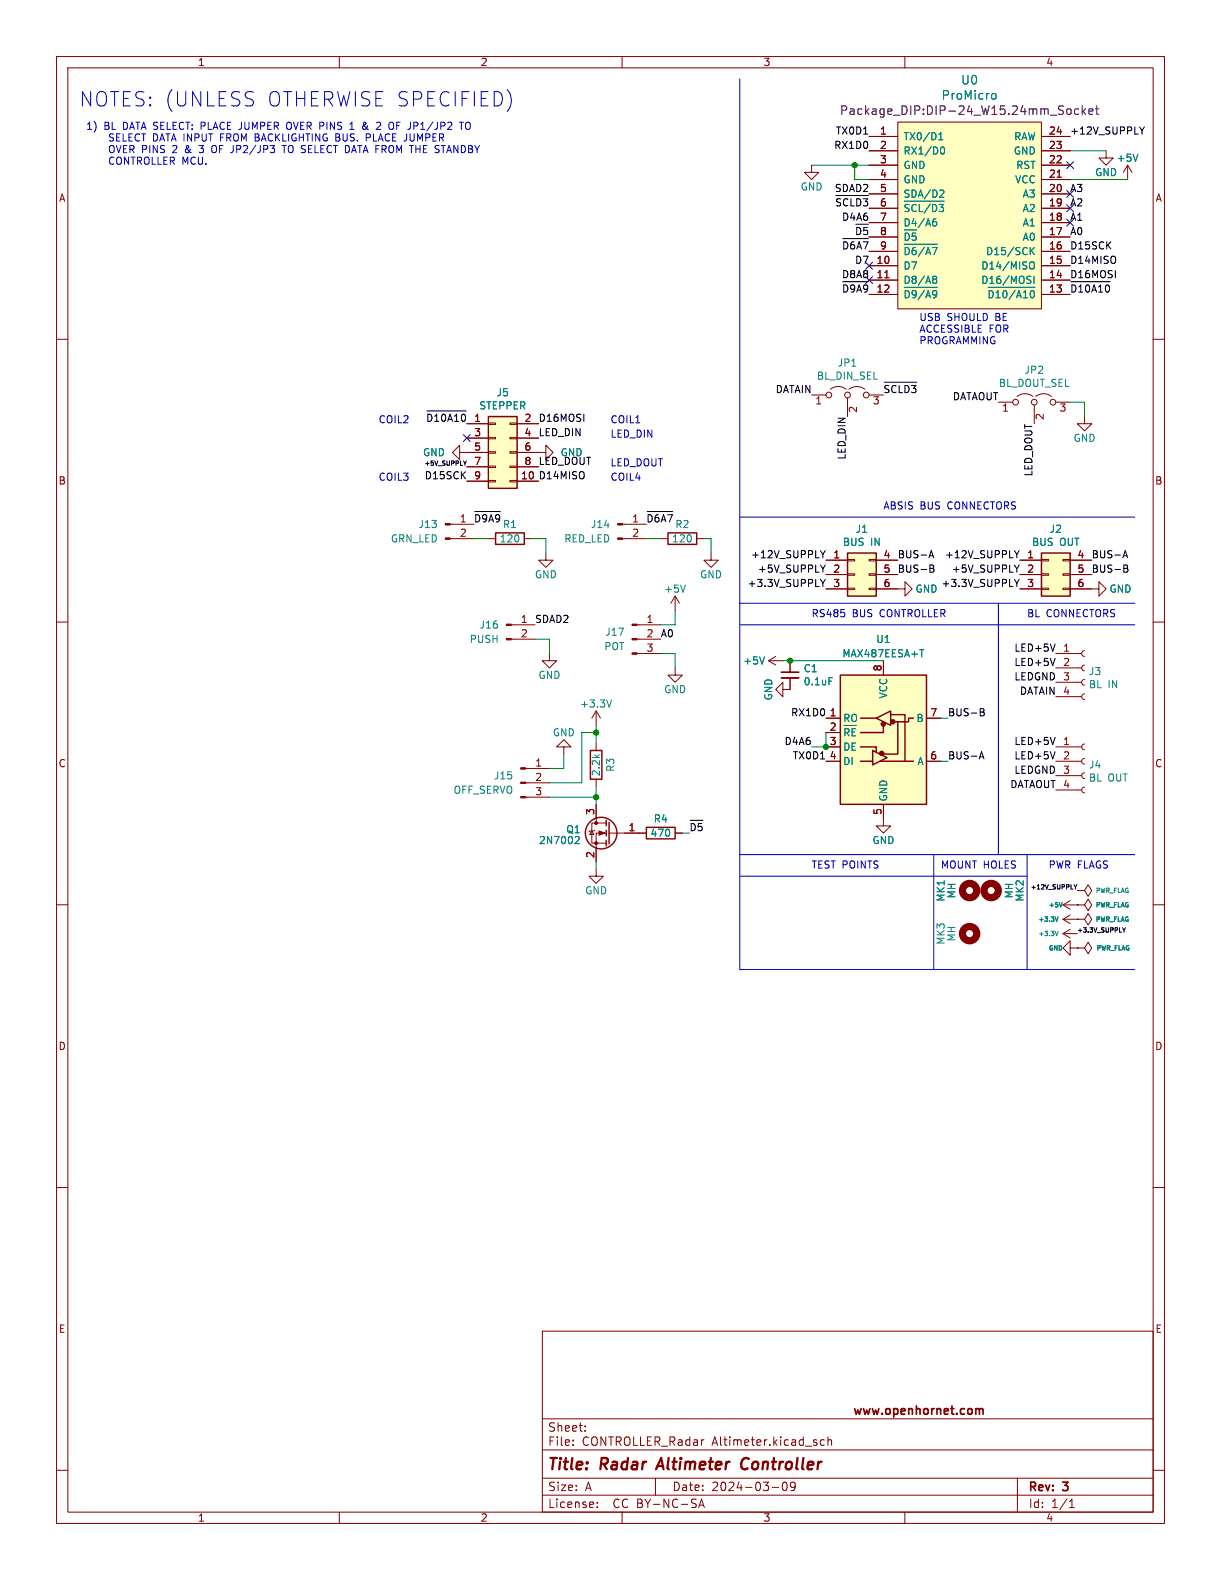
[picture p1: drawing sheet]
<svg xmlns="http://www.w3.org/2000/svg" width="216mm" height="279mm" viewBox="0 0 216 279" stroke-linecap="round" stroke-linejoin="round" font-family="sans-serif">
<g fill="none" stroke="#840000" stroke-width=".18">
<path d="M10 10h195.9v259.4h-195.9zM12 12h191.9v255.4h-191.9zM60 10v2M110 10v2M160 10v2M143.5 29.2v1.3h1.3l-1.3 1.3-1.3-1.3h1.3M153.7 24.1h5M153.7 39.4h5M153.7 36.8h5M153.7 26.7h5M153.7 34.3h5M153.7 31.8h5"/>
<path d="M153.7 29.2h5M158.7 21.6h25.4v33h-25.4zM184.1 24.1h5.1M184.1 39.4h5.1M184.1 36.8h5.1M184.1 26.7h5.1M184.1 34.3h5.1M184.1 31.8h5.1M184.1 29.2h5.1M186.9 31.3h.8M195.6 26.7v1.2h1.2l-1.2 1.3-1.3-1.3h1.3M199.4 29.2l-.8 1.3"/>
<path d="M199.4 29.2v2.6M199.4 29.2l.8 1.3M10 60h2M153.7 47h5M153.7 49.5h5M153.7 52.1h5M153.7 44.5h5M153.7 41.9h5M156.5 49.1h.7M184.1 47h5.1M184.1 49.5h5.1M184.1 52.1h5.1"/>
<path d="M184.1 44.5h5.1M184.1 41.9h5.1M203.9 60h2M82.5 74.9h3.9M82.5 77.5h3.9M86.4 79.9h1.2v.2h-1.2zM86.4 77.3h1.2v.3h-1.2zM86.4 74.8h1.2v.3h-1.2zM90.2 79.9h1.2v.2h-1.2zM90.2 77.3h1.2v.3h-1.2zM90.2 74.8h1.2v.3h-1.2zM91.4 74.9h3.8"/>
<path d="M91.4 77.5h3.8M143.5 69.9h2.5M146.8 68.8a2.26 2.26 0 0 1 2.8 0M149.9 70.4v3.3M150.1 68.8a2.26 2.26 0 0 1 2.8 0M153.7 69.9h2.5M176.5 71.1h2.6M179.8 70.1a2.26 2.26 0 0 1 2.8 0M182.9 71.6v3.3M183.1 70.1a2.26 2.26 0 0 1 2.8 0M186.7 71.1h2.5M191.8 73.7v1.2h1.2l-1.2 1.3-1.3-1.3h1.3"/>
<path d="M79.6 95.3h4.2M79.6 92.7h4.2M81.3 80v-1.3l-1.3 1.3 1.3 1.3v-1.3h5.1M82.5 85.1h3.9M82.5 82.6h3.9M86.4 85h1.2v.2h-1.2zM86.4 82.4h1.2v.3h-1.2zM86.4 95.3h1.2M90.2 85h1.2v.2h-1.2zM90.2 82.4h1.2v.3h-1.2zM91.4 80h5.1v-1.3l1.3 1.3-1.3 1.3v-1.3M91.4 85.1h3.8"/>
<path d="M91.4 82.6h3.8M92.7 95.3h1.3M96.5 97.8v1.3h1.3l-1.3 1.2-1.3-1.2h1.3M110.1 95.3h4.2M110.1 92.7h4.2M116.8 95.3h1.3M123.2 95.3h1.3M125.7 97.8v1.3h1.3l-1.3 1.2-1.2-1.2h1.2M146 99.1h3.9M149.9 98.9h1.2v.3h-1.2zM153.7 98.9h1.2v.3h-1.2zM154.9 99.1h3.8"/>
<path d="M180.3 99.1h3.8M184.1 98.9h1.3v.3h-1.3zM188 98.9h1.2v.3h-1.2zM189.2 99.1h3.8M10 110h2M90.4 113h4.2M90.4 110.5h4.2M97.2 115.6v1.2h1.2l-1.2 1.3-1.3-1.3h1.3M112.6 115.6h4.2M112.6 113h4.2M112.6 110.5h4.2M119.4 118.1v1.3h1.2l-1.2 1.3-1.3-1.3h1.3"/>
<path d="M119.4 105.4l-.8 1.3M119.4 105.4v2.6M119.4 105.4l.7 1.3M135.9 116.8l1.3 .8M135.9 116.8h2.5M137.2 116.1l-1.3 .7M139.7 119.9v2h-1.3v1.3l-1.2-1.3 1.2-1.2v1.2M139.7 116.8v2.1M146 101.6h3.9M146 104.1h3.9M149.9 104h1.2v.3h-1.2zM149.9 101.5h1.2v.2h-1.2z"/>
<path d="M153.7 104h1.2v.3h-1.2zM153.7 101.5h1.2v.2h-1.2zM154.9 104.1h5.1v-1.2l1.3 1.2-1.3 1.3v-1.3M154.9 101.6h3.8M156.2 116.8v2.6M180.3 101.6h3.8M180.3 104.1h3.8M184.1 104h1.3v.3h-1.3zM184.1 101.5h1.3v.2h-1.3zM186.7 115.6h4.6M186.7 118.1h4.6M188 104h1.2v.3h-1.2z"/>
<path d="M188 101.5h1.2v.2h-1.2zM189.2 104.1h5.1v-1.2l1.3 1.2-1.3 1.3v-1.3M189.2 101.6h3.8M191.8 117.6l-.4 .1-.1 .4 .1 .4 .4 .1M191.8 115.1l-.4 .1-.1 .4 .1 .3 .4 .2M203.9 110h2M92.9 138.4h4.3M92.9 135.9h4.3M99.7 132.1h-1.3l1.3-1.3 1.3 1.3h-1.3v1.3M105.4 125.7v2.6M105.4 131.4v1.3M105.4 137.8v1.3"/>
<path d="M105.4 125.7l-.8 1.3M105.4 125.7l.8 1.3M146 134.6h2.6M146 132.1h2.6M146 127h2.6M146 129.5h2.6M157.5 126.4h.1M163.8 134.6h2.6M163.8 127h2.6M186.7 139.7h4.6M186.7 137.2h4.6M186.7 134.6h4.6"/>
<path d="M186.7 132.1h4.6M186.7 123.2h4.6M186.7 120.7h4.6M191.8 139.2l-.4 .1-.1 .4 .1 .4 .4 .1M191.8 136.7l-.4 .1-.1 .3 .1 .4 .4 .2M191.8 134.1l-.4 .1-.1 .4 .1 .4 .4 .1M191.8 131.6l-.4 .1-.1 .4 .1 .3 .4 .2M191.8 122.7l-.4 .1-.1 .4 .1 .3 .4 .2M191.8 120.1l-.4 .2-.1 .3 .1 .4 .4 .2M10 160h2M92.9 141h4.3M104.6 146.9l.4 .7h-.7z"/>
<path d="M105.2 146.8l-.2 .1h-.7l-.2 .2M105.4 153.7v1.2h-1.3l1.3 1.3 1.3-1.3h-1.3M105.4 142.2v3.3M107.2 147.3h-1.8v5.1M107.2 145.5h-2.6v3.6h2.6M107.7 147.3h6.6M119.4 147.3h1.2M156.2 142.2v3.9h1.3l-1.3 1.2-1.3-1.2h1.3M189.2 159.3l-1.2 .7M190.5 157.5h1.3l.6-1 .6 1-.6 1-.6-1M190.5 157.5h.1M203.9 160h2"/>
<path d="M188 162.6l1.2 .7M188 162.6h2.5M188 165.1l1.2 .8M188 165.1h2.5M188 160l1.2 .8M188 160h2.5M189.2 167.6v-1.2l-1.2 1.2 1.2 1.3v-1.3h1.3M189.2 161.8l-1.2 .8M189.2 164.3l-1.2 .8M190.5 160h1.3l.6-1 .6 1-.6 1-.6-1M190.5 160h.1M190.5 162.6h1.3l.6-1.1 .6 1.1-.6 1-.6-1"/>
<path d="M190.5 162.6h.1M190.5 167.6h1.3l.6-1 .6 1-.6 1.1-.6-1.1M190.5 167.6h.1M10 210h2M203.9 210h2M95.9 235.4h108v32h-108zM10 260h2M95.9 256.4h108M95.9 250.9h108M101.3 255.5v.1M101.3 254.7v.1M103.5 253v.1"/>
<path d="M103.5 252.2v.1M145.8 254.7l-.5-.1-.3 .3v.4l.2 .2h.6M146.4 254.7l.2-.1 .4 .1v.9M146.4 254.1v1.5M203.9 260h2M60 267.4v2M95.9 264.4h108M95.9 261.4h108M105.6 266.5v.1M105.6 265.7v.1M110 267.4v2M115.9 261.4v3"/>
<path d="M123.5 266.6l.5-1.5 .5 1.5M123.7 266.2h.7M136.5 263h1.2M138.5 262.2l.2-.1a.81 .81 0 0 1 .6 .6 .81 .81 0 0 1-.3 .8l-.2 .1a.81 .81 0 0 1-.6-.6 .81 .81 0 0 1 .3-.8zM140.6 262.7l-.3 .3h-.4l-.1-.3 .1-.5 .4-.1 .2 .1a.99 .99 0 0 1-.3 1.4h-.3M160 267.4v2M179.9 261.4v6M189.1 266.6h.9M189.1 265.5l.4-.4v1.5"/>
<circle cx="146.6" cy="69.9" r=".51"/>
<circle cx="149.9" cy="69.9" r=".51"/>
<circle cx="153.2" cy="69.9" r=".51"/>
<circle cx="179.6" cy="71.1" r=".51"/>
<circle cx="182.9" cy="71.1" r=".51"/>
<circle cx="186.2" cy="71.1" r=".51"/>
</g>
<path d="M116.9 257.8l-.9 2M131.9 257.8a1.2 1.2 0 0 0-.6 1.9l.5 .1" fill="none" stroke="#840000" stroke-width=".4"/>
<path d="M138.2 118.9h3M173.3 249.2h.5v.9" fill="none" stroke="#840000" stroke-width=".3"/>
<g fill="none" stroke="#840000" stroke-width=".25">
<path d="M86.4 73.7h5v12.7h-5zM87.6 94.2h5.1v2.1h-5.1zM118.1 94.2h5.1v2.1h-5.1zM149.9 97.8h5v7.6h-5zM184.1 97.8h5.1v7.6h-5.1zM148.6 119.4h15.2v22.8h-15.2zM104.4 132.7h2v5.1h-2zM152.1 132.1h2.8v.6M152.1 134.6h2.2M152.1 127h2.8M154.3 132.7l2.5 1.3-2.5 1.3zM154.9 127l2.6-1.3v2.6z"/>
<path d="M154.9 132.7v.3M155.6 134.6h5.9M156.2 128.3v1.2h-4.1M157.5 126.4h2.5v8.2M158.7 127.6v5.8h-2.5M161.5 127h-.8v.6h-2.6M107.2 145v1.1M107.2 146.8v1M107.2 148.6v1M107.7 145.4v3.8M114.3 146.3h5.1v2h-5.1z"/>
<circle cx="106.3" cy="147.3" r="2.79"/>
</g>
<g fill="#840000" stroke="#840000" stroke-width=".18">
<path d="M105.9 146.9l1 .4-1 .4z"/>
<path d="M111.8 115.4h.8v.3h-.8z"/>
<path d="M111.8 112.9h.8v.3h-.8z"/>
<path d="M111.8 110.4h.8v.2h-.8z"/>
<path d="M89.5 112.9h.9v.3h-.9z"/>
<path d="M89.5 110.4h.9v.2h-.9z"/>
<path d="M78.7 95.1h.9v.3h-.9z"/>
<path d="M78.7 92.6h.9v.2h-.9z"/>
<path d="M109.2 95.1h.9v.3h-.9z"/>
<path d="M109.2 92.6h.9v.2h-.9z"/>
<path d="M92.1 140.8h.8v.3h-.8z"/>
<path d="M92.1 138.3h.8v.3h-.8z"/>
<path d="M92.1 135.8h.8v.2h-.8z"/>
<circle cx="105.4" cy="149.1" r=".25"/>
<circle cx="105.4" cy="145.5" r=".25"/>
</g>
<g fill="none" stroke="#008484" stroke-width=".18">
<path d="M175.5 16.6l.3-.1 .3 .3v.5l-.1 .2h-.5M159.9 35.6h7.1M160.7 36.2l-.5-.1-.2 .3M162 36.3l-.4-.2-.3 .4M162.5 36.1v1.3M164.5 36.1l-1.1 1.6M165.4 39.2l.2 .2v.3l-.1 .2-.4 .1M165.6 36.5l-.2-.3-.5-.1v1.3M166 24.7h.7M166 23.8l.4-.4v1.3M166.1 36.1h.7l-.4 .5M166.5 26h.1a.68 .68 0 0 1 .4 .6 .68 .68 0 0 1-.4 .7l-.1-.1"/>
<path d="M166.7 33.6l.2 .2-.1 .4-.7 .7h.8M201.2 27.3l-.4 1.2M159.9 50.8h5.8M159.9 43.2h5.8M160.1 43.8v1.2M160.7 41.5l-.1-.2-.5-.1v1.3M160.7 51.7l-.1-.3h-.5v1.3M161.3 51.6l.2-.2h.3l.2 .2M161.9 41.2h-.6v.6M163.5 51.3l-1.1 1.7M163.5 43.7l-1.1 1.6M163.7 52.7l.4-1.3 .4 1.3"/>
<path d="M163.7 45l.4-1.2 .4 1.2M164.8 43.8h.9l-.6 1.2M164.9 51.6l.2-.2h.3l.2 .2M165.1 48.8h.3l.2 .3-.2 .3M165.1 49.4h.3M165.4 49.4l.2 .2v.3l-.1 .2h-.4M174.7 50.8h8.3M175.6 51.7l-.2-.3h-.5v1.3M176.2 51.7l.3-.3v1.3M177.4 51.6l.2-.2 .4 .2M179.5 51.3l-1.1 1.7M179.7 52.7l.5-1.3 .4 1.3"/>
<path d="M181.1 51.7l.2-.3v1.3M182 49.5l.3 .3-.3 .3M182.1 48.8l.2 .1M182.1 46.5l.2-.2a.43 .43 0 0 1 .6 .4v.5a.43 .43 0 0 1-.3 .4 .43 .43 0 0 1-.5-.2M182.2 51.6l.3-.2 .3 .2M182.3 44.3l.6 .7M182.8 48.8v1.3M182.9 43.8l-.7 .7M121.2 103.5l-.4 1.2M135.2 116.2l-.5 1.2M146.6 119.8h.6M162.6 114.9h.7"/>
<path d="M108.1 123.8l-.4 1.2M150.1 129.1l-.2-.2h-.5v1.2M151.3 128.9h-.6v1.2M102.4 148.2v.3l-.8 .7h.8M187.8 159.6l-.2 .8M186.6 162.1l.2 .8 .3-.8M186.6 164.7l.2 .8 .3-.8"/>
</g>
<g fill="#ffffc2" stroke="#ffffc2" stroke-width=".18">
<path d="M86.4 73.7h5v12.7h-5z"/>
<path d="M158.7 21.6h25.4v33h-25.4z"/>
<path d="M149.9 97.8h5v7.6h-5z"/>
<path d="M184.1 97.8h5.1v7.6h-5.1z"/>
<path d="M148.6 119.4h15.2v22.8h-15.2z"/>
</g>
<path d="M188.9 19.2l.4 .1 .1 .2-.1 .6-.4 .1M190.7 19.3l-.4-.1-.3 .3v.4l.1 .3h.6M191.4 18.7v1.5M191.5 19.7l.5 .5M192 19.2l-.6 .6M192.5 19.7l.8-.1-.1-.3-.5-.1-.2 .2 .1 .8h.6M193.7 19.2h.6M193.9 18.7v1.3l.4 .2" fill="none" stroke="#840084" stroke-width=".18"/>
<path d="M138.2 119.9h3" fill="none" stroke="#840000" stroke-width=".33"/>
<g fill="#840000" stroke="#840000" stroke-width=".25">
<circle cx="155.9" cy="133.2" r=".36"/>
<circle cx="156.2" cy="128" r=".36"/>
<circle cx="157.9" cy="127.6" r=".36"/>
</g>
<g fill="none" stroke="#840000" stroke-width="1.3">
<circle cx="171.4" cy="157.5" r="1.27"/>
<circle cx="175.3" cy="157.5" r="1.27"/>
<circle cx="171.4" cy="165.1" r="1.27"/>
</g>
<g fill="none" stroke="#000" stroke-width=".18">
<path d="M147.8 34.6h5.7M202.4 22.4l-.5 .7M149 49.8h4.5M149 42.2h4.5M189.4 49.8h6.9M75.5 72.7h6.9M156.3 67.6h5.8M82 81.5l.2 .4M82.2 81.9v.4M82.5 81.5l-.3 .4M83.9 90.5h4.6M114.4 90.5h4.6"/>
<path d="M145.1 97.4l.4 .6M145.5 98v.6M145.9 99.9l-.4 .7M145.9 97.4l-.4 .6M164.4 98.3h.6M164.4 99.9l.6 .1 .1 .3-.2 .2M164.7 97.4l.4 1.2M179.4 97.4l.4 .6M179.8 98v.6M180.2 97.4l-.4 .6M180.2 99.9l-.4 .7M198.7 98.3h.6"/>
<path d="M198.7 99.9l.6 .1 .1 .3-.3 .2M199 97.4l.4 1.2M145.1 102.5l.4 .6M145.5 103.1v.6M145.9 102.5l-.4 .6M164.4 100.5h.5M164.9 100.5l.3 .3-.1 .3-.7 .1M179.4 102.5l.4 .6M179.8 103.1v.6M180.2 102.5l-.4 .6M186.6 113.9l-.5 1.3M186.6 116.4l-.5 1.3"/>
<path d="M198.7 100.5h.4M199.1 100.5l.4 .3-.1 .3-.7 .1M173.3 133.8h.6M173.3 125.3l.6 .1 .1 .3-.3 .2M173.3 125.9h.4M173.6 132.9l.4 1.3M173.7 125.9l.4 .3-.1 .3-.7 .1M186.6 132.9l-.5 1.3M186.6 130.4l-.5 1.3M122 145.1h2.3M189.9 156.4l.3 .4M190.2 156.8v.4"/>
<path d="M190.4 156.4l-.2 .4M198.5 164.1l.2 .4M198.7 164.5v.3M199 164.1l-.3 .4"/>
</g>
<g fill="none" stroke="#0000c2" stroke-width=".18">
<path d="M130.8 14v157.5h69.9M31.2 26.3l-.7 .7h.8M32.8 26.5v.4M35.2 26.9l.5 .1M37.5 26.8l.5 .2M37.7 25.7l-.2 .2M39 24.3h.4M39 23.7v1.2M50.3 25.7v1.3M61.9 22.9h.7M62.2 21.6l-.3 .4M64.5 21.6l-.2 .2 .2 .5"/>
<path d="M64.6 22l-.5 .5 .1 .3 .3 .1M65.3 23.7h.1M65.4 24.3h-.6M67.1 21.6l-.5 .1M67.2 22.2l-.7 .7h.8M69.1 21.6l.3 .1M69.4 22.8l-.3 .1M81.2 21.6h.7M81.6 21.6v1.3M130.8 91.4h69.9M130.8 106.7h69.9M130.8 110.5h69.9"/>
<path d="M176.5 106.7v44.4M130.8 151.1h69.9M130.8 154.9h50.8M165.1 151.1v20.4M181.6 151.1v20.4"/>
</g>
<g fill="none" stroke="#008400" stroke-width=".18">
<path d="M143.5 29.2h10.2M151.1 29.2v2.6h2.6M189.2 31.8h10.2M189.2 26.7h6.4M189.2 71.1h2.6v2.6M83.8 95.3h2.6M94 95.3h2.5v2.5M114.3 95.3h2.5M124.5 95.3h1.2v2.5M94.6 113h2.6v2.6M116.8 115.6h2.6v2.5M119.4 108v2.5h-2.6"/>
<path d="M138.4 116.8h17.8M99.7 133.4v2.5h-2.5M105.4 128.3v3.1M105.4 139.1v3.1M105.4 129.5h-2.5v8.9h-5.7M146 129.5v2.6h-2.5M166.4 134.6h1.2M166.4 127h1.2M97.2 141h8.2M105.4 152.4v1.3M120.6 147.3h1.3"/>
</g>
<g fill="none" stroke="#000084" stroke-width=".18">
<path d="M188.6 28.6l1.2 1.2M188.6 33.7l1.2 1.2M188.6 36.2l1.2 1.2M188.6 38.8l1.2 1.2M189.8 28.6l-1.2 1.2M189.8 33.7l-1.2 1.2M189.8 36.2l-1.2 1.2M189.8 38.8l-1.2 1.2M153.1 48.9l1.2 1.2M153.1 46.4l1.2 1.2M154.3 48.9l-1.2 1.2M154.3 46.4l-1.2 1.2"/>
<path d="M81.9 76.9l1.3 1.2M83.2 76.9l-1.3 1.2"/>
</g>
<g fill="#008400" stroke="#008400" stroke-width=".18">
<circle cx="151.1" cy="29.2" r=".46"/>
<circle cx="105.4" cy="129.5" r=".46"/>
<circle cx="105.4" cy="141" r=".46"/>
<circle cx="146" cy="132.1" r=".46"/>
<circle cx="139.7" cy="116.8" r=".46"/>
</g>
<g font-size="3.5" fill="#0000c2">
<text x="14" y="19.1">NOTES: (UNLESS</text>
<text x="47" y="19.1">OTHERWISE SPECIFIED)</text>
</g>
<g font-size="2.8" fill="#840000">
<text x="96.9" y="260.4">Title:</text>
<text x="106.3" y="260.4">Radar</text>
<text x="117" y="260.4">Altimeter</text>
<text x="132.4" y="260.4">Controller</text>
</g>
<g font-size="2.1" fill="#008484">
<text x="166.4" y="17.8">ProMicro</text>
<text x="169.9" y="15.1">U0</text>
</g>
<text font-size="2.1" fill="#840084" x="148.4" y="20.5">Package_DIP:DIP-24_W15.24mm_Socket</text>
<g font-size="2.1" fill="#840000">
<text x="150.9" y="250.5">www.openhornet.com</text>
<text x="96.9" y="255.8">File:</text>
<text x="96.9" y="253.3">Sheet:</text>
<text x="102.9" y="255.8">CONTROLLER_Radar</text>
<text x="125.9" y="255.8">Altimeter.kicad_sch</text>
<text x="96.9" y="263.8">Size:</text>
<text x="103.5" y="263.8">A</text>
<text x="118.9" y="263.8">Date:</text>
<text x="125.8" y="263.8">2024-03-09</text>
<text x="96.9" y="266.8">License:</text>
<text x="108.4" y="266.8">CC BY-NC-SA</text>
<text x="181.9" y="264">Rev:</text>
<text x="181.9" y="266.8">Id:</text>
<text x="185.9" y="266.8">1/1</text>
<text x="188.1" y="264">3</text>
</g>
<g font-size="1.8" fill="#840000">
<text x="35" y="11.8">1</text>
<text x="85" y="11.8">2</text>
<text x="135" y="11.8">3</text>
<text x="185" y="11.8">4</text>
<text x="155.5" y="23.9">1</text>
<text x="185.4" y="23.9">24</text>
<text x="155.5" y="26.4">2</text>
<text x="155.5" y="29">3</text>
<text x="185.4" y="29">22</text>
<text x="185.4" y="26.4">23</text>
<text x="10.4" y="35.8">A</text>
<text x="155.5" y="31.5">4</text>
<text x="155.5" y="34">5</text>
<text x="185.4" y="34">20</text>
<text x="185.4" y="31.5">21</text>
<text x="204.3" y="35.8">A</text>
<text x="155.5" y="39.1">7</text>
<text x="155.5" y="36.6">6</text>
<text x="155.5" y="41.7">8</text>
<text x="185.4" y="41.7">17</text>
<text x="185.4" y="39.1">18</text>
<text x="185.4" y="36.6">19</text>
<text x="154.9" y="46.7">10</text>
<text x="155.5" y="44.2">9</text>
<text x="185.4" y="46.7">15</text>
<text x="185.4" y="44.2">16</text>
<text x="154.9" y="49.3">11</text>
<text x="154.9" y="51.8">12</text>
<text x="185.4" y="51.8">13</text>
<text x="185.4" y="49.3">14</text>
<text x="144.1" y="71.8">1</text>
<text x="154.3" y="71.8">3</text>
<text x="83.8" y="77.2">3</text>
<text x="83.8" y="74.7">1</text>
<text x="92.7" y="74.7">2</text>
<text x="92.7" y="77.2">4</text>
<text x="151.8" y="73.1" transform="rotate(-90 151.8 73.1)">2</text>
<text x="177.1" y="73">1</text>
<text x="184.8" y="74.3" transform="rotate(-90 184.8 74.3)">2</text>
<text x="187.3" y="73">3</text>
<text x="83.8" y="79.8">5</text>
<text x="83.8" y="82.3">7</text>
<text x="92.7" y="79.8">6</text>
<text x="92.7" y="82.3">8</text>
<text x="10.3" y="85.8">B</text>
<text x="83.8" y="84.8">9</text>
<text x="92.1" y="84.8">10</text>
<text x="204.2" y="85.8">B</text>
<text x="81.2" y="92.5">1</text>
<text x="81.2" y="95">2</text>
<text x="111.7" y="92.5">1</text>
<text x="111.7" y="95">2</text>
<text x="147.3" y="98.8">1</text>
<text x="147.3" y="101.3">2</text>
<text x="156.2" y="98.8">4</text>
<text x="156.2" y="101.3">5</text>
<text x="181.6" y="98.8">1</text>
<text x="181.6" y="101.3">2</text>
<text x="190.5" y="98.8">4</text>
<text x="190.5" y="101.3">5</text>
<text x="147.3" y="103.9">3</text>
<text x="156.2" y="103.9">6</text>
<text x="181.6" y="103.9">3</text>
<text x="190.5" y="103.9">6</text>
<text x="92" y="110.2">1</text>
<text x="92" y="112.8">2</text>
<text x="114.3" y="110.2">1</text>
<text x="114.3" y="112.8">2</text>
<text x="114.3" y="115.3">3</text>
<text x="156" y="118.8" transform="rotate(-90 156 118.8)">8</text>
<text x="187.9" y="115.3">1</text>
<text x="187.9" y="117.9">2</text>
<text x="187.9" y="120.4">3</text>
<text x="146.7" y="126.7">1</text>
<text x="146.7" y="129.3">2</text>
<text x="146.7" y="131.8">3</text>
<text x="164.4" y="126.7">7</text>
<text x="187.9" y="131.8">1</text>
<text x="10.3" y="135.8">C</text>
<text x="94.6" y="135.6">1</text>
<text x="146.7" y="134.4">4</text>
<text x="164.4" y="134.4">6</text>
<text x="187.9" y="134.4">2</text>
<text x="187.9" y="136.9">3</text>
<text x="204.2" y="135.8">C</text>
<text x="94.6" y="138.2">2</text>
<text x="94.6" y="140.7">3</text>
<text x="105.2" y="144.2" transform="rotate(-90 105.2 144.2)">3</text>
<text x="111.1" y="147.1">1</text>
<text x="156" y="144.2" transform="rotate(-90 156 144.2)">5</text>
<text x="105.2" y="151.8" transform="rotate(-90 105.2 151.8)">2</text>
<text x="10.3" y="185.8">D</text>
<text x="204.2" y="185.8">D</text>
<text x="10.4" y="235.8">E</text>
<text x="204.3" y="235.8">E</text>
<text x="35" y="269.2">1</text>
<text x="85" y="269.2">2</text>
<text x="135" y="269.2">3</text>
<text x="185" y="269.2">4</text>
</g>
<g font-size="1.8" fill="#0000c2">
<text x="15.2" y="23">1)</text>
<text x="18.4" y="23">BL DATA SELECT: PLACE JUMPER</text>
<text x="51.2" y="23">OVER PINS</text>
<text x="62.6" y="23">1</text>
<text x="64.9" y="23">&amp;</text>
<text x="67.6" y="23">2</text>
<text x="69.9" y="23">OF JP1/JP2</text>
<text x="82.7" y="23">TO</text>
<text x="19.6" y="25.1">SELECT DATA INPUT</text>
<text x="19.6" y="27.2">OVER PINS</text>
<text x="19.6" y="29.2">CONTROLLER MCU.</text>
<text x="31.1" y="27.2">2</text>
<text x="33.4" y="27.2">&amp;</text>
<text x="36" y="27.2">3</text>
<text x="38.3" y="27.2">OF JP2/JP3</text>
<text x="39.6" y="25.1">FROM BACKLIGHTING BUS.</text>
<text x="51.2" y="27.2">TO SELECT DATA FROM THE STANDBY</text>
<text x="65.7" y="25.1">PLACE JUMPER</text>
<text x="162.6" y="56.8">USB</text>
<text x="162.6" y="58.9">ACCESSIBLE FOR</text>
<text x="167.5" y="56.8">SHOULD BE</text>
<text x="162.6" y="61">PROGRAMMING</text>
<text x="66.8" y="74.9">COIL2</text>
<text x="107.9" y="77.5">LED_DIN</text>
<text x="107.9" y="74.9">COIL1</text>
<text x="107.9" y="82.5">LED_DOUT</text>
<text x="66.8" y="85.1">COIL3</text>
<text x="107.9" y="85.1">COIL4</text>
<text x="156.2" y="90.2">ABSIS</text>
<text x="162.7" y="90.2">BUS</text>
<text x="167.6" y="90.2">CONNECTORS</text>
<text x="143.5" y="109.2">RS485</text>
<text x="150.7" y="109.2">BUS</text>
<text x="155.6" y="109.2">CONTROLLER</text>
<text x="181.6" y="109.2">BL CONNECTORS</text>
<text x="143.5" y="153.7">TEST POINTS</text>
<text x="166.4" y="153.7">MOUNT HOLES</text>
<text x="185.4" y="153.7">PWR FLAGS</text>
</g>
<g font-size="1.8">
<text x="147.7" y="23.9">TX0D1</text>
<text x="189.2" y="23.9">+12V_SUPPLY</text>
<text x="147.4" y="26.4">RX1D0</text>
<text x="147.5" y="34">SDAD2</text>
<text x="189.2" y="34">A3</text>
<text x="147.6" y="36.6">~{SCLD3}6</text>
<text x="148.8" y="39.1">D4A6</text>
<text x="151.1" y="41.6">~{D5}8</text>
<text x="189.2" y="36.6">A2</text>
<text x="189.2" y="39.1">A1</text>
<text x="189.2" y="41.6">A0</text>
<text x="148.8" y="44.2">~{D6A7}9</text>
<text x="151.1" y="46.7">D7</text>
<text x="189.2" y="44.2">D15SCK</text>
<text x="189.2" y="46.7">D14MISO</text>
<text x="148.8" y="51.8">~{D9A9}12</text>
<text x="148.8" y="49.3">D8A8</text>
<text x="189.2" y="51.8">~{D10A10}</text>
<text x="189.2" y="49.3">D16MOSI</text>
<text x="137" y="69.6">DATAIN</text>
<text x="156.2" y="69.6">~{SCLD3}</text>
<text x="168.4" y="70.9">DATAOUT</text>
<text x="75.2" y="74.7">~{D10A10}1</text>
<text x="95.2" y="77.2">LED_DIN</text>
<text x="95.2" y="74.7">D16MOSI</text>
<text x="95.2" y="82.3">LED_DOUT</text>
<text x="149.6" y="81.4" transform="rotate(-90 149.6 81.4)">LED_DIN</text>
<text x="75" y="84.8">D15SCK</text>
<text x="92.1" y="84.8">10 D14MISO</text>
<text x="182.6" y="84.4" transform="rotate(-90 182.6 84.4)">LED_DOUT</text>
<text x="83.8" y="92.4">~{D9A9}</text>
<text x="114.3" y="92.4">~{D6A7}</text>
<text x="132.7" y="98.8">+12V_SUPPLY</text>
<text x="133.9" y="101.3">+5V_SUPPLY</text>
<text x="158.7" y="98.8">BUS-A</text>
<text x="158.7" y="101.3">BUS-B</text>
<text x="167" y="98.8">+12V_SUPPLY</text>
<text x="168.2" y="101.3">+5V_SUPPLY</text>
<text x="193" y="101.3">BUS-B</text>
<text x="193" y="98.8">BUS-A</text>
<text x="132.1" y="103.9">+3.3V_SUPPLY</text>
<text x="166.4" y="103.9">+3.3V_SUPPLY</text>
<text x="94.6" y="110.2">SDAD2</text>
<text x="116.8" y="112.8">A0</text>
<text x="179.2" y="115.3">LED+5V</text>
<text x="179.2" y="117.8">LED+5V</text>
<text x="179.2" y="120.4">LEDGND</text>
<text x="180.2" y="122.9">DATAIN 4</text>
<text x="138.6" y="131.8">D4A6</text>
<text x="139.8" y="126.7">RX1D0</text>
<text x="167.6" y="126.7">BUS-B</text>
<text x="179.2" y="131.8">LED+5V</text>
<text x="140.1" y="134.4">TX0D1</text>
<text x="167.6" y="134.4">BUS-A</text>
<text x="179.2" y="136.9">LEDGND</text>
<text x="179.2" y="134.4">LED+5V</text>
<text x="178.5" y="139.4">DATAOUT 4</text>
<text x="121.9" y="147.1">~{D5}</text>
</g>
<g font-size="1.8" fill="#008484">
<text x="159.8" y="25">TX0/D1</text>
<text x="159.8" y="27.5">RX1/D0</text>
<text x="179.1" y="27.5">GND</text>
<text x="179.2" y="25">RAW</text>
<text x="197.4" y="28.8">+5V</text>
<text x="141.5" y="33.8">GND</text>
<text x="159.8" y="30">GND</text>
<text x="159.8" y="32.6">GND</text>
<text x="159.8" y="35.1">SDA/D2</text>
<text x="179.4" y="32.6">VCC</text>
<text x="179.6" y="30">RST</text>
<text x="180.7" y="35.1">A3</text>
<text x="193.6" y="31.3">GND</text>
<text x="159.8" y="38.3">~{SCL/D3}</text>
<text x="159.8" y="40.2">D4/A6</text>
<text x="180.7" y="40.2">A1</text>
<text x="180.7" y="37.7">A2</text>
<text x="159.8" y="47.8">D7</text>
<text x="159.8" y="43.3">~{D5}</text>
<text x="159.8" y="45.9">~{D6/A7}</text>
<text x="173.4" y="47.8">D14/MISO</text>
<text x="174.2" y="45.3">D15/SCK</text>
<text x="180.7" y="42.7">A0</text>
<text x="159.8" y="50.4">D8/A8</text>
<text x="159.8" y="53.5">~{D9/A9}</text>
<text x="173.4" y="50.4">D16/MOSI</text>
<text x="174.5" y="53.5">~{D10/A10}</text>
<text x="148.1" y="65">JP1</text>
<text x="87.7" y="70.2">J5</text>
<text x="144.4" y="67.3">BL_DIN_SEL</text>
<text x="176.6" y="68.6">BL_DOUT_SEL</text>
<text x="181.1" y="66.3">JP2</text>
<text x="84.7" y="72.6">STEPPER</text>
<text x="74.7" y="80.8">GND</text>
<text x="99.1" y="80.8">GND</text>
<text x="189.8" y="78.3">GND</text>
<text x="73.9" y="93.5">J13</text>
<text x="88.9" y="93.5">R1</text>
<text x="104.4" y="93.5">J14</text>
<text x="119.3" y="93.5">R2</text>
<text x="151.2" y="94.4">J1</text>
<text x="185.5" y="94.4">J2</text>
<text x="69" y="96.1">GRN_LED</text>
<text x="88.3" y="96.1">120</text>
<text x="99.7" y="96.1">RED_LED</text>
<text x="118.8" y="96.1">120</text>
<text x="149" y="96.7">BUS</text>
<text x="153.9" y="96.7">IN</text>
<text x="182.4" y="96.7">BUS</text>
<text x="187.3" y="96.7">OUT</text>
<text x="94.5" y="102.4">GND</text>
<text x="117.4" y="105">+5V</text>
<text x="123.7" y="102.4">GND</text>
<text x="161.8" y="105">GND</text>
<text x="196.1" y="105">GND</text>
<text x="83" y="113.9">PUSH</text>
<text x="84.7" y="111.3">J16</text>
<text x="107" y="112.6">J17</text>
<text x="154.9" y="113.9">U1</text>
<text x="106.8" y="115.1">POT</text>
<text x="131.4" y="117.7">+5V</text>
<text x="142" y="119">C1</text>
<text x="148.9" y="116.4">MAX487EESA+T</text>
<text x="192.5" y="119.5">J3</text>
<text x="95.2" y="120.2">GND</text>
<text x="102.5" y="125.3">+3.3V</text>
<text x="117.4" y="122.7">GND</text>
<text x="136.7" y="123.9" transform="rotate(-90 136.7 123.9)">GND</text>
<text x="142" y="121.3">0.1uF</text>
<text x="157" y="123.6" transform="rotate(-90 157 123.6)">VCC</text>
<text x="192.5" y="121.9">BL IN</text>
<text x="97.7" y="130.4">GND</text>
<text x="149.1" y="127.8">RO</text>
<text x="149.1" y="131">~{RE}</text>
<text x="161.9" y="127.8">B</text>
<text x="87.3" y="138">J15</text>
<text x="106.2" y="137.3" transform="rotate(-90 106.2 137.3)">2.2k</text>
<text x="108.8" y="136.6" transform="rotate(-90 108.8 136.6)">R3</text>
<text x="149.1" y="132.9">DE</text>
<text x="149.1" y="135.4">DI</text>
<text x="162.1" y="135.4">A</text>
<text x="192.5" y="136.1">J4</text>
<text x="80.1" y="140.5">OFF_SERVO</text>
<text x="157" y="141.7" transform="rotate(-90 157 141.7)">GND</text>
<text x="192.5" y="138.4">BL OUT</text>
<text x="95.2" y="149.4">2N7002</text>
<text x="100.1" y="147.5">Q1</text>
<text x="115" y="148.1">470</text>
<text x="115.5" y="145.6">R4</text>
<text x="154.2" y="149.4">GND</text>
<text x="103.4" y="158.3">GND</text>
<text x="167.2" y="159.5" transform="rotate(-90 167.2 159.5)">MK1</text>
<text x="169.1" y="158.9" transform="rotate(-90 169.1 158.9)">MH</text>
<text x="179.3" y="158.9" transform="rotate(-90 179.3 158.9)">MH</text>
<text x="181.2" y="159.5" transform="rotate(-90 181.2 159.5)">MK2</text>
<text x="167.2" y="167.1" transform="rotate(-90 167.2 167.1)">MK3</text>
<text x="169.1" y="166.6" transform="rotate(-90 169.1 166.6)">MH</text>
</g>
<g font-size="1.1">
<text x="74.9" y="82.4">+5V_SUPPLY</text>
<text x="182.1" y="157.3">+12V_SUPPLY</text>
<text x="190.5" y="164.9">+3.3V_SUPPLY</text>
</g>
<g font-size="1.1" fill="#008484">
<text x="185.4" y="160.6">+5V</text>
<text x="193.7" y="160.6">PWR_FLAG</text>
<text x="193.7" y="158.1">PWR_FLAG</text>
<text x="183.5" y="163.1">+3.3V</text>
<text x="183.5" y="165.7">+3.3V</text>
<text x="193.7" y="163.1">PWR_FLAG</text>
<text x="185.4" y="168.2">GND</text>
<text x="193.8" y="168.2">PWR_FLAG</text>
</g>
</svg>
